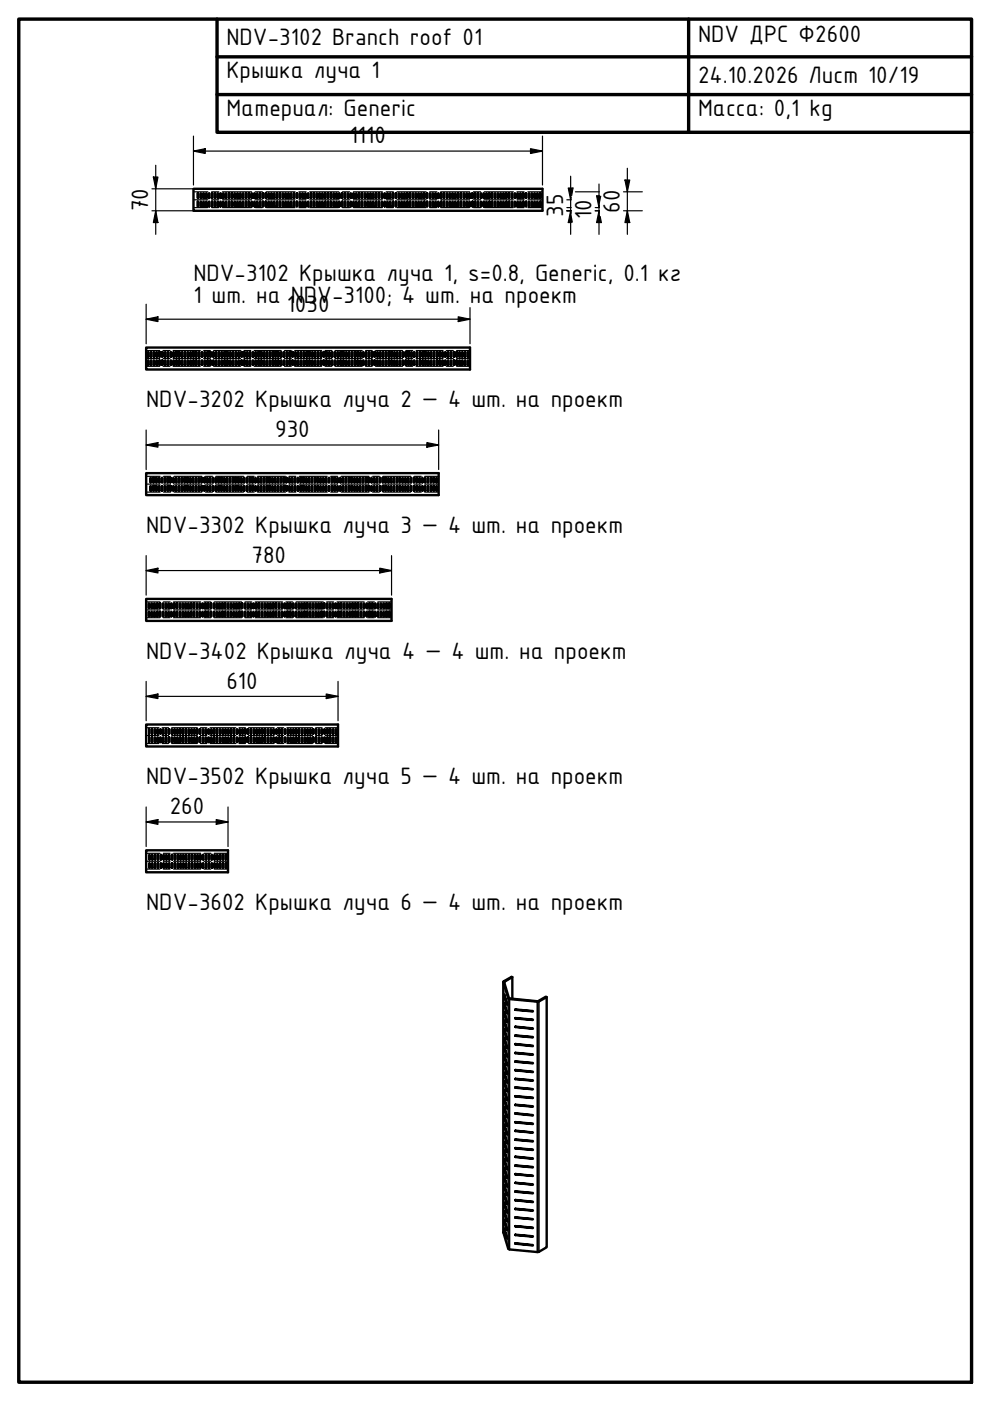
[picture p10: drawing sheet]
<svg xmlns="http://www.w3.org/2000/svg" width="210mm" height="297mm" viewBox="0 0 210 297" stroke-linecap="round" stroke-linejoin="round" font-family="sans-serif">
<!-- layer: Bend Centerline (ISO) -->
<g fill="none" stroke="#000" stroke-width=".25">
<path d="M41 42.4h3.1M41 44h3.1M41 40.7h3.1M44.9 42.4h1.5M44.9 44h1.5M44.9 40.7h1.5M47.2 42.4h6.1M47.2 44h6.1M47.2 40.7h6.1M54.1 42.4h1.5M54.1 44h1.5M54.1 40.7h1.5"/>
<path d="M56.4 42.4h6.2M56.4 44h6.2M56.4 40.7h6.2M63.4 42.4h1.5M63.4 44h1.5M63.4 40.7h1.5M65.7 42.4h6.1M65.7 44h6.1M65.7 40.7h6.1M72.6 42.4h1.5M72.6 44h1.5M72.6 40.7h1.5"/>
<path d="M74.9 42.4h6.2M74.9 44h6.2M74.9 40.7h6.2M81.9 42.4h1.5M81.9 44h1.5M81.9 40.7h1.5M84.2 42.4h6.1M84.2 44h6.1M84.2 40.7h6.1M91.1 42.4h1.5M91.1 44h1.5M91.1 40.7h1.5"/>
<path d="M93.4 42.4h6.2M93.4 44h6.2M93.4 40.7h6.2M100.4 42.4h1.5M100.4 44h1.5M100.4 40.7h1.5M102.7 42.4h6.1M102.7 44h6.1M102.7 40.7h6.1M109.6 42.4h1.5M109.6 44h1.5M109.6 40.7h1.5"/>
<path d="M111.9 42.4h3.1M111.9 44h3.1M111.9 40.7h3.1M31 76h2.9M31 77.7h2.9M31 74.3h2.9M34.6 76h1.4M34.6 77.7h1.4M34.6 74.3h1.4M36.7 76h5.8M36.7 77.7h5.8M36.7 74.3h5.8"/>
<path d="M43.2 76h1.4M43.2 77.7h1.4M43.2 74.3h1.4M45.3 76h5.7M45.3 77.7h5.7M45.3 74.3h5.7M51.7 76h1.5M51.7 77.7h1.5M51.7 74.3h1.5M53.9 76h5.7M53.9 77.7h5.7M53.9 74.3h5.7"/>
<path d="M60.3 76h1.5M60.3 77.7h1.5M60.3 74.3h1.5M62.5 76h5.7M62.5 77.7h5.7M62.5 74.3h5.7M68.9 76h1.5M68.9 77.7h1.5M68.9 74.3h1.5M71 76h5.8M71 77.7h5.8M71 74.3h5.8"/>
<path d="M77.5 76h1.4M77.5 77.7h1.4M77.5 74.3h1.4M79.6 76h5.7M79.6 77.7h5.7M79.6 74.3h5.7M86.1 76h1.4M86.1 77.7h1.4M86.1 74.3h1.4M88.2 76h5.7M88.2 77.7h5.7M88.2 74.3h5.7"/>
<path d="M94.7 76h1.4M94.7 77.7h1.4M94.7 74.3h1.4M96.8 76h2.9M96.8 77.7h2.9M96.8 74.3h2.9M31 102.6h3M31 104.3h3M31 101h3M34.7 102.6h1.5M34.7 104.3h1.5M34.7 101h1.5"/>
<path d="M36.9 102.6h5.9M36.9 104.3h5.9M36.9 101h5.9M43.6 102.6h1.4M43.6 104.3h1.4M43.6 101h1.4M45.8 102.6h5.8M45.8 104.3h5.8M45.8 101h5.8M52.4 102.6h1.5M52.4 104.3h1.5M52.4 101h1.5"/>
<path d="M54.6 102.6h5.9M54.6 104.3h5.9M54.6 101h5.9M61.3 102.6h1.4M61.3 104.3h1.4M61.3 101h1.4M63.5 102.6h5.9M63.5 104.3h5.9M63.5 101h5.9M70.1 102.6h1.5M70.1 104.3h1.5M70.1 101h1.5"/>
<path d="M72.3 102.6h5.9M72.3 104.3h5.9M72.3 101h5.9M79 102.6h1.4M79 104.3h1.4M79 101h1.4M81.2 102.6h5.9M81.2 104.3h5.9M81.2 101h5.9M87.8 102.6h1.5M87.8 104.3h1.5M87.8 101h1.5"/>
<path d="M90 102.6h3M90 104.3h3M90 101h3M31 129.3h2.9M31 131h2.9M31 127.6h2.9M34.6 129.3h1.5M34.6 131h1.5M34.6 127.6h1.5M36.8 129.3h5.7M36.8 131h5.7M36.8 127.6h5.7"/>
<path d="M43.3 129.3h1.4M43.3 131h1.4M43.3 127.6h1.4M45.4 129.3h5.8M45.4 131h5.8M45.4 127.6h5.8M51.9 129.3h1.5M51.9 131h1.5M51.9 127.6h1.5M54.1 129.3h5.8M54.1 131h5.8M54.1 127.6h5.8"/>
<path d="M60.6 129.3h1.5M60.6 131h1.5M60.6 127.6h1.5M62.8 129.3h5.7M62.8 131h5.7M62.8 127.6h5.7M69.3 129.3h1.4M69.3 131h1.4M69.3 127.6h1.4M71.5 129.3h5.7M71.5 131h5.7M71.5 127.6h5.7"/>
<path d="M77.9 129.3h1.5M77.9 131h1.5M77.9 127.6h1.5M80.1 129.3h2.9M80.1 131h2.9M80.1 127.6h2.9M31 155.9h2.7M31 157.6h2.7M31 154.3h2.7M34.4 155.9h1.3M34.4 157.6h1.3M34.4 154.3h1.3"/>
<path d="M36.4 155.9h5.4M36.4 157.6h5.4M36.4 154.3h5.4M42.5 155.9h1.4M42.5 157.6h1.4M42.5 154.3h1.4M44.5 155.9h5.5M44.5 157.6h5.5M44.5 154.3h5.5M50.7 155.9h1.3M50.7 157.6h1.3M50.7 154.3h1.3"/>
<path d="M52.7 155.9h5.4M52.7 157.6h5.4M52.7 154.3h5.4M58.8 155.9h1.4M58.8 157.6h1.4M58.8 154.3h1.4M60.8 155.9h5.5M60.8 157.6h5.5M60.8 154.3h5.5M66.9 155.9h1.4M66.9 157.6h1.4M66.9 154.3h1.4"/>
<path d="M69 155.9h2.7M69 157.6h2.7M69 154.3h2.7M31 182.6h2.9M31 184.3h2.9M31 180.9h2.9M34.6 182.6h1.5M34.6 184.3h1.5M34.6 180.9h1.5M36.8 182.6h5.7M36.8 184.3h5.7M36.8 180.9h5.7"/>
<path d="M43.3 182.6h1.4M43.3 184.3h1.4M43.3 180.9h1.4M45.4 182.6h2.9M45.4 184.3h2.9M45.4 180.9h2.9"/>
</g>
<!-- layer: Visible (ISO) -->
<g fill="none" stroke="#000" stroke-width=".51">
<path d="M41 40h74v4.7h-74zM42 42.7v1.1zM42 41v1zM42.5 42.7l.1 1.1zM42.5 41l.1 1zM43.1 42.7l.1 1.1zM43.1 41l.1 1zM43.7 42.7l.1 1.1zM43.7 41l.1 1zM44.3 42.7l.1 1.1zM44.3 41l.1 1zM45 42.7v1.1z"/>
<path d="M45 41v1zM45.6 42.7v1.1zM45.6 41v1zM46.1 42.7l.1 1.1zM46.1 41l.1 1zM46.7 42.7l.1 1.1zM46.7 41l.1 1zM47.3 42.7l.1 1.1zM47.3 41l.1 1zM47.9 42.7l.1 1.1zM47.9 41l.1 1zM48.6 42.7v1.1z"/>
<path d="M48.6 41v1zM49.1 42.7v1.1zM49.1 41v1zM49.7 42.7l.1 1.1zM49.7 41l.1 1zM50.3 42.7l.1 1.1zM50.3 41l.1 1zM50.9 42.7l.1 1.1zM50.9 41l.1 1zM51.5 42.7l.1 1.1zM51.5 41l.1 1zM52.2 42.7v1.1z"/>
<path d="M52.2 41v1zM52.7 42.7v1.1zM52.7 41v1zM53.3 42.7l.1 1.1zM53.3 41l.1 1zM53.9 42.7l.1 1.1zM53.9 41l.1 1zM54.5 42.7l.1 1.1zM54.5 41l.1 1zM55.2 42.7v1.1zM55.2 41v1zM55.8 42.7v1.1z"/>
<path d="M55.8 41v1zM56.3 42.7v1.1zM56.3 41v1zM56.9 42.7l.1 1.1zM56.9 41l.1 1zM57.5 42.7l.1 1.1zM57.5 41l.1 1zM58.1 42.7l.1 1.1zM58.1 41l.1 1zM58.8 42.7v1.1zM58.8 41v1zM59.4 42.7v1.1z"/>
<path d="M59.4 41v1zM59.9 42.7l.1 1.1zM59.9 41l.1 1zM60.5 42.7l.1 1.1zM60.5 41l.1 1zM61.1 42.7l.1 1.1zM61.1 41l.1 1zM61.7 42.7l.1 1.1zM61.7 41l.1 1zM62.4 42.7v1.1zM62.4 41v1zM62.9 42.7v1.1z"/>
<path d="M62.9 41v1zM63.5 42.7l.1 1.1zM63.5 41l.1 1zM64.1 42.7l.1 1.1zM64.1 41l.1 1zM64.7 42.7l.1 1.1zM64.7 41l.1 1zM65.3 42.7l.1 1.1zM65.3 41l.1 1zM66 42.7v1.1zM66 41v1zM66.5 42.7v1.1z"/>
<path d="M66.5 41v1zM67.1 42.7l.1 1.1zM67.1 41l.1 1zM67.7 42.7l.1 1.1zM67.7 41l.1 1zM68.3 42.7l.1 1.1zM68.3 41l.1 1zM69 42.7v1.1zM69 41v1zM69.6 42.7v1.1zM69.6 41v1zM70.1 42.7v1.1z"/>
<path d="M70.1 41v1zM70.7 42.7l.1 1.1zM70.7 41l.1 1zM71.3 42.7l.1 1.1zM71.3 41l.1 1zM71.9 42.7l.1 1.1zM71.9 41l.1 1zM72.6 42.7v1.1zM72.6 41v1zM73.2 42.7v1.1zM73.2 41v1zM73.7 42.7l.1 1.1z"/>
<path d="M73.7 41l.1 1zM74.3 42.7l.1 1.1zM74.3 41l.1 1zM74.9 42.7l.1 1.1zM74.9 41l.1 1zM75.5 42.7l.1 1.1zM75.5 41l.1 1zM76.2 42.7v1.1zM76.2 41v1zM76.8 42.7v1.1zM76.8 41v1zM77.3 42.7l.1 1.1z"/>
<path d="M77.3 41l.1 1zM77.9 42.7l.1 1.1zM77.9 41l.1 1zM78.5 42.7l.1 1.1zM78.5 41l.1 1zM79.1 42.7l.1 1.1zM79.1 41l.1 1zM79.8 42.7v1.1zM79.8 41v1zM80.3 42.7v1.1zM80.3 41v1zM80.9 42.7l.1 1.1z"/>
<path d="M80.9 41l.1 1zM81.5 42.7l.1 1.1zM81.5 41l.1 1zM82.1 42.7l.1 1.1zM82.1 41l.1 1zM82.7 42.7l.1 1.1zM82.7 41l.1 1zM83.4 42.7v1.1zM83.4 41v1zM83.9 42.7v1.1zM83.9 41v1zM84.5 42.7l.1 1.1z"/>
<path d="M84.5 41l.1 1zM85.1 42.7l.1 1.1zM85.1 41l.1 1zM85.7 42.7l.1 1.1zM85.7 41l.1 1zM86.4 42.7v1.1zM86.4 41v1zM87 42.7v1.1zM87 41v1zM87.5 42.7l.1 1.1zM87.5 41l.1 1zM88.1 42.7l.1 1.1z"/>
<path d="M88.1 41l.1 1zM88.7 42.7l.1 1.1zM88.7 41l.1 1zM89.3 42.7l.1 1.1zM89.3 41l.1 1zM90 42.7v1.1zM90 41v1zM90.6 42.7v1.1zM90.6 41v1zM91.1 42.7l.1 1.1zM91.1 41l.1 1zM91.7 42.7l.1 1.1z"/>
<path d="M91.7 41l.1 1zM92.3 42.7l.1 1.1zM92.3 41l.1 1zM92.9 42.7l.1 1.1zM92.9 41l.1 1zM93.6 42.7v1.1zM93.6 41v1zM94.1 42.7v1.1zM94.1 41v1zM94.7 42.7l.1 1.1zM94.7 41l.1 1zM95.3 42.7l.1 1.1z"/>
<path d="M95.3 41l.1 1zM95.9 42.7l.1 1.1zM95.9 41l.1 1zM96.5 42.7l.1 1.1zM96.5 41l.1 1zM97.2 42.7v1.1zM97.2 41v1zM97.7 42.7v1.1zM97.7 41v1zM98.3 42.7l.1 1.1zM98.3 41l.1 1zM98.9 42.7l.1 1.1z"/>
<path d="M98.9 41l.1 1zM99.5 42.7l.1 1.1zM99.5 41l.1 1zM100.2 42.7v1.1zM100.2 41v1zM100.8 42.7v1.1zM100.8 41v1zM101.3 42.7v1.1zM101.3 41v1zM101.9 42.7l.1 1.1zM101.9 41l.1 1zM102.5 42.7l.1 1.1z"/>
<path d="M102.5 41l.1 1zM103.1 42.7l.1 1.1zM103.1 41l.1 1zM103.8 42.7v1.1zM103.8 41v1zM104.4 42.7v1.1zM104.4 41v1zM104.9 42.7l.1 1.1zM104.9 41l.1 1zM105.5 42.7l.1 1.1zM105.5 41l.1 1zM106.1 42.7l.1 1.1z"/>
<path d="M106.1 41l.1 1zM106.7 42.7l.1 1.1zM106.7 41l.1 1zM107.4 42.7v1.1zM107.4 41v1zM107.9 42.7v1.1zM107.9 41v1zM108.5 42.7l.1 1.1zM108.5 41l.1 1zM109.1 42.7l.1 1.1zM109.1 41l.1 1zM109.7 42.7l.1 1.1z"/>
<path d="M109.7 41l.1 1zM110.3 42.7l.1 1.1zM110.3 41l.1 1zM111 42.7v1.1zM111 41v1zM111.5 42.7v1.1zM111.5 41v1zM112.1 42.7l.1 1.1zM112.1 41l.1 1zM112.7 42.7l.1 1.1zM112.7 41l.1 1zM113.3 42.7l.1 1.1z"/>
<path d="M113.3 41l.1 1zM113.9 42.7l.1 1.1zM113.9 41l.1 1zM114.6 42.7v1.1zM114.6 41v1zM31 73.7h68.7v4.6h-68.7zM31.4 76.4l.1 1zM31.4 74.6l.1 1zM32 76.4v1zM32 74.6v1zM32.6 76.4v1zM32.6 74.6v1z"/>
<path d="M33.2 76.4v1zM33.2 74.6v1zM33.8 76.4v1zM33.8 74.6v1zM34.4 76.4v1zM34.4 74.6v1zM35 76.4l.1 1zM35 74.6l.1 1zM35.6 76.4v1zM35.6 74.6v1zM36.2 76.4v1zM36.2 74.6v1z"/>
<path d="M36.8 76.4v1zM36.8 74.6v1zM37.4 76.4v1zM37.4 74.6v1zM38 76.4v1zM38 74.6v1zM38.6 76.4l.1 1zM38.6 74.6l.1 1zM39.2 76.4v1zM39.2 74.6v1zM39.8 76.4v1zM39.8 74.6v1z"/>
<path d="M40.4 76.4v1zM40.4 74.6v1zM41 76.4v1zM41 74.6v1zM41.6 76.4v1zM41.6 74.6v1zM42.2 76.4v1zM42.2 74.6v1zM42.8 76.4v1zM42.8 74.6v1zM43.4 76.4v1zM43.4 74.6v1z"/>
<path d="M44 76.4v1zM44 74.6v1zM44.6 76.4v1zM44.6 74.6v1zM45.2 76.4l.1 1zM45.2 74.6l.1 1zM45.8 76.4v1zM45.8 74.6v1zM46.4 76.4v1zM46.4 74.6v1zM47 76.4v1zM47 74.6v1z"/>
<path d="M47.6 76.4v1zM47.6 74.6v1zM48.2 76.4v1zM48.2 74.6v1zM48.8 76.4l.1 1zM48.8 74.6l.1 1zM49.4 76.4v1zM49.4 74.6v1zM50 76.4v1zM50 74.6v1zM50.6 76.4v1zM50.6 74.6v1z"/>
<path d="M51.2 76.4v1zM51.2 74.6v1zM51.8 76.4v1zM51.8 74.6v1zM52.4 76.4l.1 1zM52.4 74.6l.1 1zM53 76.4v1zM53 74.6v1zM53.6 76.4v1zM53.6 74.6v1zM54.2 76.4v1zM54.2 74.6v1z"/>
<path d="M54.8 76.4v1zM54.8 74.6v1zM55.4 76.4v1zM55.4 74.6v1zM56 76.4v1zM56 74.6v1zM56.6 76.4v1zM56.6 74.6v1zM57.2 76.4v1zM57.2 74.6v1zM57.8 76.4v1zM57.8 74.6v1z"/>
<path d="M58.4 76.4v1zM58.4 74.6v1zM59 76.4v1zM59 74.6v1zM59.6 76.4v1zM59.6 74.6v1zM60.2 76.4v1zM60.2 74.6v1zM60.8 76.4v1zM60.8 74.6v1zM61.4 76.4v1zM61.4 74.6v1z"/>
<path d="M62 76.4v1zM62 74.6v1zM62.6 76.4l.1 1zM62.6 74.6l.1 1zM63.2 76.4v1zM63.2 74.6v1zM63.8 76.4v1zM63.8 74.6v1zM64.4 76.4v1zM64.4 74.6v1zM65 76.4v1zM65 74.6v1z"/>
<path d="M65.6 76.4v1zM65.6 74.6v1zM66.2 76.4l.1 1zM66.2 74.6l.1 1zM66.8 76.4v1zM66.8 74.6v1zM67.4 76.4v1zM67.4 74.6v1zM68 76.4v1zM68 74.6v1zM68.6 76.4v1zM68.6 74.6v1z"/>
<path d="M69.2 76.4v1zM69.2 74.6v1zM69.8 76.4v1zM69.8 74.6v1zM70.4 76.4v1zM70.4 74.6v1zM71 76.4v1zM71 74.6v1zM71.6 76.4v1zM71.6 74.6v1zM72.2 76.4v1zM72.2 74.6v1z"/>
<path d="M72.8 76.4v1zM72.8 74.6v1zM73.4 76.4v1zM73.4 74.6v1zM74 76.4v1zM74 74.6v1zM74.6 76.4v1zM74.6 74.6v1zM75.2 76.4v1zM75.2 74.6v1zM75.8 76.4v1zM75.8 74.6v1z"/>
<path d="M76.4 76.4l.1 1zM76.4 74.6l.1 1zM77 76.4v1zM77 74.6v1zM77.6 76.4v1zM77.6 74.6v1zM78.2 76.4v1zM78.2 74.6v1zM78.8 76.4v1zM78.8 74.6v1zM79.4 76.4v1zM79.4 74.6v1z"/>
<path d="M80 76.4l.1 1zM80 74.6l.1 1zM80.6 76.4v1zM80.6 74.6v1zM81.2 76.4v1zM81.2 74.6v1zM81.8 76.4v1zM81.8 74.6v1zM82.4 76.4v1zM82.4 74.6v1zM83 76.4v1zM83 74.6v1z"/>
<path d="M83.6 76.4l.1 1zM83.6 74.6l.1 1zM84.2 76.4v1zM84.2 74.6v1zM84.8 76.4v1zM84.8 74.6v1zM85.4 76.4v1zM85.4 74.6v1zM86 76.4v1zM86 74.6v1zM86.6 76.4v1zM86.6 74.6v1z"/>
<path d="M87.2 76.4v1zM87.2 74.6v1zM87.8 76.4v1zM87.8 74.6v1zM88.4 76.4v1zM88.4 74.6v1zM89 76.4v1zM89 74.6v1zM89.6 76.4v1zM89.6 74.6v1zM90.2 76.4v1zM90.2 74.6v1z"/>
<path d="M90.8 76.4v1zM90.8 74.6v1zM91.4 76.4v1zM91.4 74.6v1zM92 76.4v1zM92 74.6v1zM92.6 76.4v1zM92.6 74.6v1zM93.2 76.4v1zM93.2 74.6v1zM93.8 76.4l.1 1zM93.8 74.6l.1 1z"/>
<path d="M94.4 76.4v1zM94.4 74.6v1zM95 76.4v1zM95 74.6v1zM95.6 76.4v1zM95.6 74.6v1zM96.2 76.4v1zM96.2 74.6v1zM96.8 76.4v1zM96.8 74.6v1zM97.4 76.4l.1 1zM97.4 74.6l.1 1z"/>
<path d="M98 76.4v1zM98 74.6v1zM98.6 76.4v1zM98.6 74.6v1zM99.2 76.4v1zM99.2 74.6v1zM31 100.3h62v4.7h-62zM31.9 103l.1 1zM31.9 101.3l.1 1zM32.6 103v1zM32.6 101.3v1zM33.1 103v1z"/>
<path d="M33.1 101.3v1zM33.7 103l.1 1zM33.7 101.3l.1 1zM34.3 103l.1 1zM34.3 101.3l.1 1zM34.9 103l.1 1zM34.9 101.3l.1 1zM35.6 103v1zM35.6 101.3v1zM36.2 103v1zM36.2 101.3v1zM36.7 103l.1 1z"/>
<path d="M36.7 101.3l.1 1zM37.3 103l.1 1zM37.3 101.3l.1 1zM37.9 103l.1 1zM37.9 101.3l.1 1zM38.5 103l.1 1zM38.5 101.3l.1 1zM39.2 103v1zM39.2 101.3v1zM39.8 103v1zM39.8 101.3v1zM40.3 103l.1 1z"/>
<path d="M40.3 101.3l.1 1zM40.9 103l.1 1zM40.9 101.3l.1 1zM41.5 103l.1 1zM41.5 101.3l.1 1zM42.1 103l.1 1zM42.1 101.3l.1 1zM42.8 103v1zM42.8 101.3v1zM43.3 103v1zM43.3 101.3v1zM43.9 103l.1 1z"/>
<path d="M43.9 101.3l.1 1zM44.5 103l.1 1zM44.5 101.3l.1 1zM45.1 103l.1 1zM45.1 101.3l.1 1zM45.7 103l.1 1zM45.7 101.3l.1 1zM46.4 103v1zM46.4 101.3v1zM46.9 103v1zM46.9 101.3v1zM47.5 103l.1 1z"/>
<path d="M47.5 101.3l.1 1zM48.1 103l.1 1zM48.1 101.3l.1 1zM48.7 103l.1 1zM48.7 101.3l.1 1zM49.4 103v1zM49.4 101.3v1zM50 103v1zM50 101.3v1zM50.5 103v1zM50.5 101.3v1zM51.1 103l.1 1z"/>
<path d="M51.1 101.3l.1 1zM51.7 103l.1 1zM51.7 101.3l.1 1zM52.3 103l.1 1zM52.3 101.3l.1 1zM53 103v1zM53 101.3v1zM53.6 103v1zM53.6 101.3v1zM54.1 103l.1 1zM54.1 101.3l.1 1zM54.7 103l.1 1z"/>
<path d="M54.7 101.3l.1 1zM55.3 103l.1 1zM55.3 101.3l.1 1zM55.9 103l.1 1zM55.9 101.3l.1 1zM56.6 103v1zM56.6 101.3v1zM57.1 103v1zM57.1 101.3v1zM57.7 103l.1 1zM57.7 101.3l.1 1zM58.3 103l.1 1z"/>
<path d="M58.3 101.3l.1 1zM58.9 103l.1 1zM58.9 101.3l.1 1zM59.5 103l.1 1zM59.5 101.3l.1 1zM60.2 103v1zM60.2 101.3v1zM60.7 103v1zM60.7 101.3v1zM61.3 103l.1 1zM61.3 101.3l.1 1zM61.9 103l.1 1z"/>
<path d="M61.9 101.3l.1 1zM62.5 103l.1 1zM62.5 101.3l.1 1zM63.1 103l.1 1zM63.1 101.3l.1 1zM63.8 103v1zM63.8 101.3v1zM64.3 103v1zM64.3 101.3v1zM64.9 103l.1 1zM64.9 101.3l.1 1zM65.5 103l.1 1z"/>
<path d="M65.5 101.3l.1 1zM66.1 103l.1 1zM66.1 101.3l.1 1zM66.8 103v1zM66.8 101.3v1zM67.4 103v1zM67.4 101.3v1zM67.9 103l.1 1zM67.9 101.3l.1 1zM68.5 103l.1 1zM68.5 101.3l.1 1zM69.1 103l.1 1z"/>
<path d="M69.1 101.3l.1 1zM69.7 103l.1 1zM69.7 101.3l.1 1zM70.4 103v1zM70.4 101.3v1zM71 103v1zM71 101.3v1zM71.5 103l.1 1zM71.5 101.3l.1 1zM72.1 103l.1 1zM72.1 101.3l.1 1zM72.7 103l.1 1z"/>
<path d="M72.7 101.3l.1 1zM73.3 103l.1 1zM73.3 101.3l.1 1zM74 103v1zM74 101.3v1zM74.5 103v1zM74.5 101.3v1zM75.1 103l.1 1zM75.1 101.3l.1 1zM75.7 103l.1 1zM75.7 101.3l.1 1zM76.3 103l.1 1z"/>
<path d="M76.3 101.3l.1 1zM76.9 103l.1 1zM76.9 101.3l.1 1zM77.6 103v1zM77.6 101.3v1zM78.1 103v1zM78.1 101.3v1zM78.7 103l.1 1zM78.7 101.3l.1 1zM79.3 103l.1 1zM79.3 101.3l.1 1zM79.9 103l.1 1z"/>
<path d="M79.9 101.3l.1 1zM80.6 103v1zM80.6 101.3v1zM81.2 103v1zM81.2 101.3v1zM81.7 103v1zM81.7 101.3v1zM82.3 103l.1 1zM82.3 101.3l.1 1zM82.9 103l.1 1zM82.9 101.3l.1 1zM83.5 103l.1 1z"/>
<path d="M83.5 101.3l.1 1zM84.2 103v1zM84.2 101.3v1zM84.8 103v1zM84.8 101.3v1zM85.3 103l.1 1zM85.3 101.3l.1 1zM85.9 103l.1 1zM85.9 101.3l.1 1zM86.5 103l.1 1zM86.5 101.3l.1 1zM87.1 103l.1 1z"/>
<path d="M87.1 101.3l.1 1zM87.8 103v1zM87.8 101.3v1zM88.3 103v1zM88.3 101.3v1zM88.9 103l.1 1zM88.9 101.3l.1 1zM89.5 103l.1 1zM89.5 101.3l.1 1zM90.1 103l.1 1zM90.1 101.3l.1 1zM90.7 103l.1 1z"/>
<path d="M90.7 101.3l.1 1zM91.4 103v1zM91.4 101.3v1zM91.9 103v1zM91.9 101.3v1zM92.5 103l.1 1zM92.5 101.3l.1 1zM31 127h52v4.6h-52zM31.5 129.7l.1 1zM31.5 127.9l.1 1zM32.1 129.7l.1 1zM32.1 127.9l.1 1z"/>
<path d="M32.7 129.7l.1 1zM32.7 127.9l.1 1zM33.4 129.7v1zM33.4 127.9v1zM34 129.7v1zM34 127.9v1zM34.5 129.7l.1 1zM34.5 127.9l.1 1zM35.1 129.7l.1 1zM35.1 127.9l.1 1zM35.7 129.7l.1 1zM35.7 127.9l.1 1z"/>
<path d="M36.3 129.7l.1 1zM36.3 127.9l.1 1zM37 129.7v1zM37 127.9v1zM37.5 129.7v1zM37.5 127.9v1zM38.1 129.7l.1 1zM38.1 127.9l.1 1zM38.7 129.7l.1 1zM38.7 127.9l.1 1zM39.3 129.7l.1 1zM39.3 127.9l.1 1z"/>
<path d="M39.9 129.7l.1 1zM39.9 127.9l.1 1zM40.6 129.7v1zM40.6 127.9v1zM41.1 129.7v1zM41.1 127.9v1zM41.7 129.7l.1 1zM41.7 127.9l.1 1zM42.3 129.7l.1 1zM42.3 127.9l.1 1zM42.9 129.7l.1 1zM42.9 127.9l.1 1z"/>
<path d="M43.6 129.7v1zM43.6 127.9v1zM44.2 129.7v1zM44.2 127.9v1zM44.7 129.7v1zM44.7 127.9v1zM45.3 129.7l.1 1zM45.3 127.9l.1 1zM45.9 129.7l.1 1zM45.9 127.9l.1 1zM46.5 129.7l.1 1zM46.5 127.9l.1 1z"/>
<path d="M47.2 129.7v1zM47.2 127.9v1zM47.8 129.7v1zM47.8 127.9v1zM48.3 129.7l.1 1zM48.3 127.9l.1 1zM48.9 129.7l.1 1zM48.9 127.9l.1 1zM49.5 129.7l.1 1zM49.5 127.9l.1 1zM50.1 129.7l.1 1zM50.1 127.9l.1 1z"/>
<path d="M50.8 129.7v1zM50.8 127.9v1zM51.4 129.7v1zM51.4 127.9v1zM51.9 129.7l.1 1zM51.9 127.9l.1 1zM52.5 129.7l.1 1zM52.5 127.9l.1 1zM53.1 129.7l.1 1zM53.1 127.9l.1 1zM53.7 129.7l.1 1zM53.7 127.9l.1 1z"/>
<path d="M54.4 129.7v1zM54.4 127.9v1zM54.9 129.7v1zM54.9 127.9v1zM55.5 129.7l.1 1zM55.5 127.9l.1 1zM56.1 129.7l.1 1zM56.1 127.9l.1 1zM56.7 129.7l.1 1zM56.7 127.9l.1 1zM57.3 129.7l.1 1zM57.3 127.9l.1 1z"/>
<path d="M58 129.7v1zM58 127.9v1zM58.5 129.7v1zM58.5 127.9v1zM59.1 129.7l.1 1zM59.1 127.9l.1 1zM59.7 129.7l.1 1zM59.7 127.9l.1 1zM60.3 129.7l.1 1zM60.3 127.9l.1 1zM61 129.7v1zM61 127.9v1z"/>
<path d="M61.6 129.7v1zM61.6 127.9v1zM62.1 129.7l.1 1zM62.1 127.9l.1 1zM62.7 129.7l.1 1zM62.7 127.9l.1 1zM63.3 129.7l.1 1zM63.3 127.9l.1 1zM63.9 129.7l.1 1zM63.9 127.9l.1 1zM64.6 129.7v1zM64.6 127.9v1z"/>
<path d="M65.2 129.7v1zM65.2 127.9v1zM65.7 129.7l.1 1zM65.7 127.9l.1 1zM66.3 129.7l.1 1zM66.3 127.9l.1 1zM66.9 129.7l.1 1zM66.9 127.9l.1 1zM67.5 129.7l.1 1zM67.5 127.9l.1 1zM68.2 129.7v1zM68.2 127.9v1z"/>
<path d="M68.7 129.7v1zM68.7 127.9v1zM69.3 129.7l.1 1zM69.3 127.9l.1 1zM69.9 129.7l.1 1zM69.9 127.9l.1 1zM70.5 129.7l.1 1zM70.5 127.9l.1 1zM71.1 129.7l.1 1zM71.1 127.9l.1 1zM71.8 129.7v1zM71.8 127.9v1z"/>
<path d="M72.3 129.7v1zM72.3 127.9v1zM72.9 129.7l.1 1zM72.9 127.9l.1 1zM73.5 129.7l.1 1zM73.5 127.9l.1 1zM74.1 129.7l.1 1zM74.1 127.9l.1 1zM74.8 129.7v1zM74.8 127.9v1zM75.4 129.7v1zM75.4 127.9v1z"/>
<path d="M75.9 129.7v1zM75.9 127.9v1zM76.5 129.7l.1 1zM76.5 127.9l.1 1zM77.1 129.7l.1 1zM77.1 127.9l.1 1zM77.7 129.7l.1 1zM77.7 127.9l.1 1zM78.4 129.7v1zM78.4 127.9v1zM79 129.7v1zM79 127.9v1z"/>
<path d="M79.5 129.7l.1 1zM79.5 127.9l.1 1zM80.1 129.7l.1 1zM80.1 127.9l.1 1zM80.7 129.7l.1 1zM80.7 127.9l.1 1zM81.3 129.7l.1 1zM81.3 127.9l.1 1zM82 129.7v1zM82 127.9v1zM82.5 129.7v1zM82.5 127.9v1z"/>
<path d="M31 153.6h40.7v4.7h-40.7zM31.6 156.3v1zM31.6 154.6v1zM32.2 156.3v1zM32.2 154.6v1zM32.8 156.3l.1 1zM32.8 154.6l.1 1zM33.4 156.3v1zM33.4 154.6v1zM34 156.3v1zM34 154.6v1zM34.6 156.3v1z"/>
<path d="M34.6 154.6v1zM35.2 156.3v1zM35.2 154.6v1zM35.8 156.3v1zM35.8 154.6v1zM36.4 156.3v1zM36.4 154.6v1zM37 156.3v1zM37 154.6v1zM37.6 156.3v1zM37.6 154.6v1zM38.2 156.3v1z"/>
<path d="M38.2 154.6v1zM38.8 156.3v1zM38.8 154.6v1zM39.4 156.3v1zM39.4 154.6v1zM40 156.3v1zM40 154.6v1zM40.6 156.3v1zM40.6 154.6v1zM41.2 156.3v1zM41.2 154.6v1zM41.8 156.3v1z"/>
<path d="M41.8 154.6v1zM42.4 156.3v1zM42.4 154.6v1zM43 156.3l.1 1zM43 154.6l.1 1zM43.6 156.3v1zM43.6 154.6v1zM44.2 156.3v1zM44.2 154.6v1zM44.8 156.3v1zM44.8 154.6v1zM45.4 156.3v1z"/>
<path d="M45.4 154.6v1zM46 156.3v1zM46 154.6v1zM46.6 156.3l.1 1zM46.6 154.6l.1 1zM47.2 156.3v1zM47.2 154.6v1zM47.8 156.3v1zM47.8 154.6v1zM48.4 156.3v1zM48.4 154.6v1zM49 156.3v1z"/>
<path d="M49 154.6v1zM49.6 156.3v1zM49.6 154.6v1zM50.2 156.3v1zM50.2 154.6v1zM50.8 156.3v1zM50.8 154.6v1zM51.4 156.3v1zM51.4 154.6v1zM52 156.3v1zM52 154.6v1zM52.6 156.3v1z"/>
<path d="M52.6 154.6v1zM53.2 156.3v1zM53.2 154.6v1zM53.8 156.3v1zM53.8 154.6v1zM54.4 156.3v1zM54.4 154.6v1zM55 156.3v1zM55 154.6v1zM55.6 156.3v1zM55.6 154.6v1zM56.2 156.3v1z"/>
<path d="M56.2 154.6v1zM56.8 156.3l.1 1zM56.8 154.6l.1 1zM57.4 156.3v1zM57.4 154.6v1zM58 156.3v1zM58 154.6v1zM58.6 156.3v1zM58.6 154.6v1zM59.2 156.3v1zM59.2 154.6v1zM59.8 156.3v1z"/>
<path d="M59.8 154.6v1zM60.4 156.3l.1 1zM60.4 154.6l.1 1zM61 156.3v1zM61 154.6v1zM61.6 156.3v1zM61.6 154.6v1zM62.2 156.3v1zM62.2 154.6v1zM62.8 156.3v1zM62.8 154.6v1zM63.4 156.3v1z"/>
<path d="M63.4 154.6v1zM64 156.3l.1 1zM64 154.6l.1 1zM64.6 156.3v1zM64.6 154.6v1zM65.2 156.3v1zM65.2 154.6v1zM65.8 156.3v1zM65.8 154.6v1zM66.4 156.3v1zM66.4 154.6v1zM67 156.3v1z"/>
<path d="M67 154.6v1zM67.6 156.3v1zM67.6 154.6v1zM68.2 156.3v1zM68.2 154.6v1zM68.8 156.3v1zM68.8 154.6v1zM69.4 156.3v1zM69.4 154.6v1zM70 156.3v1zM70 154.6v1zM70.6 156.3l.1 1z"/>
<path d="M70.6 154.6l.1 1zM71.2 156.3v1zM71.2 154.6v1zM31 180.3h17.3v4.6h-17.3zM31.7 183v1zM31.7 181.2v1zM32.3 183v1zM32.3 181.2v1zM32.9 183v1zM32.9 181.2v1zM33.5 183v1zM33.5 181.2v1z"/>
<path d="M34.1 183v1zM34.1 181.2v1zM34.7 183v1zM34.7 181.2v1zM35.3 183v1zM35.3 181.2v1zM35.9 183v1zM35.9 181.2v1zM36.5 183v1zM36.5 181.2v1zM37.1 183v1zM37.1 181.2v1z"/>
<path d="M37.7 183v1zM37.7 181.2v1zM38.3 183v1zM38.3 181.2v1zM38.9 183v1zM38.9 181.2v1zM39.5 183v1zM39.5 181.2v1zM40.1 183v1zM40.1 181.2v1zM40.7 183v1zM40.7 181.2v1z"/>
<path d="M41.3 183v1zM41.3 181.2v1zM41.9 183v1zM41.9 181.2v1zM42.5 183v1zM42.5 181.2v1zM43.1 183v1zM43.1 181.2v1zM43.7 183v1zM43.7 181.2v1zM44.3 183v1zM44.3 181.2v1z"/>
<path d="M44.9 183v1zM44.9 181.2v1zM45.5 183v1zM45.5 181.2v1zM46.1 183v1zM46.1 181.2v1zM46.7 183v1zM46.7 181.2v1zM47.3 183v1zM47.3 181.2v1zM47.9 183v1zM47.9 181.2v1z"/>
<path d="M106.7 208.2v53.1l1 3.4 .2 .2 6 .6 .4-.1 1.6-1v-53l-1.8 1-6.3-.7-1.1-3.6 1.8-1 .1 .1-1.7 1 1 3.5 6.1 .6 1.7-1 .2 .1M106.9 212.8l.6 2.1-.6-2.1M106.9 214.5l.6 2.2zM106.9 216.4l.6 2.2zM106.9 218.2l.6 2.2zM106.9 210.8l.6 2.3zM108.6 207.2v4.6M109.3 215.8l3.7 .5-3.7-.4M109.3 217.7l3.7 .4-3.7-.4M109.3 219.5l3.7 .4-3.7-.3M109.3 214l3.7 .4-3.7-.3M106.9 220l.6 2.3z"/>
<path d="M106.9 221.9l.6 2.2zM106.9 223.7l.6 2.2zM106.9 225.5l.6 2.3zM106.9 227.4l.6 2.2zM106.9 229.2l.6 2.2zM106.9 231.1l.6 2.2zM106.9 232.9l.6 2.2zM106.9 234.7l.6 2.3zM106.9 236.6l.6 2.2zM106.9 238.4l.6 2.2zM109.3 221.3l3.7 .5-3.7-.4M109.3 223.2l3.7 .4-3.7-.3"/>
<path d="M109.3 225l3.7 .5-3.7-.4M109.3 226.9l3.7 .4-3.7-.4M109.3 228.7l3.7 .4-3.7-.3M109.3 230.5l3.7 .5-3.7-.4M109.3 232.4l3.7 .4-3.7-.3M109.3 234.2l3.7 .4-3.7-.3M109.3 236l3.7 .5-3.7-.4M109.3 237.9l3.7 .4-3.7-.3M109.3 239.7l3.7 .4-3.7-.3M106.9 240.3l.6 2.2zM106.9 242.1l.6 2.2zM106.9 243.9l.6 2.3z"/>
<path d="M106.9 245.8l.6 2.2zM106.9 247.6l.6 2.2zM106.9 249.5l.6 2.2zM106.9 251.3l.6 2.2zM106.9 253.1l.6 2.2zM106.9 255l.6 2.2zM106.9 256.8l.6 2.2zM106.9 258.6l.6 2.2zM109.3 241.6l3.7 .4-3.7-.3M109.3 243.4l3.7 .4-3.7-.3M109.3 245.2l3.7 .5-3.7-.4M109.3 247.1l3.7 .4-3.7-.3"/>
<path d="M109.3 248.9l3.7 .4-3.7-.3M109.3 250.8l3.7 .4-3.7-.4M109.3 252.6l3.7 .4-3.7-.3M109.3 254.4l3.7 .5-3.7-.4M109.3 256.3l3.7 .4-3.7-.3M109.3 258.1l3.7 .4-3.7-.3M109.3 260l3.7 .4-3.7-.4M106.9 260.5l.6 2.2zM109.3 261.8l3.7 .4-3.7-.3M109.3 263.6l3.7 .5-3.7-.4"/>
</g>
<!-- layer: Visible Narrow (ISO) -->
<path d="M106.8 208.1h.2v.3M106.9 208.2l-.2 .1v53M107.9 211.6l-.2 .1v53M108.1 211.7l-.1 53.2M114 212.3l-.1 53.2M114.1 212.2l.2 .1v53.1" fill="none" stroke="#000" stroke-width=".34"/>
<!-- layer: Border (ISO) -->
<path d="M4 4h202v289.1h-202zM46 4v24.1h160M46 12.1h160M146 4v24.1M46 20.1h160" fill="none" stroke="#000" stroke-width=".72"/>
<!-- layer: Dimension (ISO) -->
<g fill="none" stroke="#000" stroke-width=".25">
<path d="M32.5 37.5h1l-.5 2.5zM33 35v14.7M41 32l2.5-.5v1zM41 32h74M41 28.9v10.3M112.5 31.5l2.5 .5-2.5 .5zM115 28.9v10.3M121 37.4v5M127 39v10.7M132.5 38.2h1l-.5 2.5zM133 35.7v14M32.2 44.7h82"/>
<path d="M32.2 40h82M33 44.7l.5 2.5h-1zM120.2 44.7h.9M120.2 42.4h.9M120.2 44h.9M121 42.4l.1 2.8M121.1 47.2h-.6l.5-2.5v5M121.1 41.9l-.1 .5M121.2 41.5l.3-1.6h-1l.5 2.5M122 40.7h5.1M126.2 44.7h.9M126.2 44h.9"/>
<path d="M127.1 45.2l-.1-.5-.5 2.5h1l-.2-1.3M127.1 41.5h-.6l.5 2.5 .1-.5M132.2 44.7h4M132.2 40.7h4M133 44.7l.5 2.5h-1zM31 67.7l2.5-.5v1zM31 67.7h68.7M31 64.5v8.4M97.2 67.2l2.5 .5-2.5 .5zM99.7 65.2v7.7M31 94.3l2.5-.5v1zM31 91.2v8.4"/>
<path d="M31 94.3h62M90.5 93.8l2.5 .5-2.5 .5zM93 91.2v8.4M31 117.8v8.4M83 117.8v8.4M31 121l2.5-.5v1zM31 121h52M80.5 120.5l2.5 .5-2.5 .5zM31 147.6l2.5-.5v1zM31 144.5v8.3M31 147.6h40.7M69.2 147.1l2.5 .5-2.5 .5z"/>
<path d="M71.7 144.5v8.3M31 174.3l2.5-.5v1zM31 171.1v8.4M31 174.3h17.3M45.8 173.8l2.5 .5-2.5 .5zM48.3 171.1v8.4"/>
</g>
<g fill="#000">
<path d="M32.5 37.5h1l-.5 2.5zM41 32l2.5-.5v1zM112.5 31.5l2.5 .5-2.5 .5zM120.5 39.9h1l-.5 2.5zM132.5 38.2h1l-.5 2.5zM33 44.7l.5 2.5h-1zM121 44.7l.5 2.5h-1zM126.5 41.5h1l-.5 2.5zM127 44.7l.5 2.5h-1zM133 44.7l.5 2.5h-1zM31 67.7l2.5-.5v1zM97.2 67.2l2.5 .5-2.5 .5z"/>
<path d="M31 94.3l2.5-.5v1zM90.5 93.8l2.5 .5-2.5 .5zM31 121l2.5-.5v1zM80.5 120.5l2.5 .5-2.5 .5zM31 147.6l2.5-.5v1zM69.2 147.1l2.5 .5-2.5 .5zM31 174.3l2.5-.5v1zM45.8 173.8l2.5 .5-2.5 .5z"/>
</g>
<g font-size="5.4">
<text x="48" y="9.6">NDV-3102 Branch roof 01</text>
<text x="148" y="9">NDV ДРС Ф2600</text>
<text x="48" y="16.5">Крышка луча 1</text>
<text x="148" y="17.6">24.10.2026 Лист 10/19</text>
<text x="48" y="24.5">Материал: Generic</text>
<text x="148" y="24.5">Масса: 0,1 kg</text>
<text x="74.2" y="30.4">1110</text>
<text x="31.4" y="44.8" transform="rotate(-90 31.4 44.8)">70</text>
<text x="119.4" y="46" transform="rotate(-90 119.4 46)">35</text>
<text x="125.4" y="46.5" transform="rotate(-90 125.4 46.5)">10</text>
<text x="131.4" y="45.2" transform="rotate(-90 131.4 45.2)">60</text>
<text x="41" y="59.7">NDV-3102 Крышка луча 1, s=0.8, Generic, 0.1 кг</text>
<text x="41" y="64.2">1 шт. на NDV-3100; 4 шт. на проект</text>
<text x="60.8" y="66.1">1030</text>
<text x="31" y="86.3">NDV-3202 Крышка луча 2 — 4 шт. на проект</text>
<text x="58.3" y="92.7">930</text>
<text x="31" y="113">NDV-3302 Крышка луча 3 — 4 шт. на проект</text>
<text x="53.3" y="119.4">780</text>
<text x="31" y="139.6">NDV-3402 Крышка луча 4 — 4 шт. на проект</text>
<text x="48" y="146">610</text>
<text x="31" y="166.3">NDV-3502 Крышка луча 5 — 4 шт. на проект</text>
<text x="36" y="172.7">260</text>
<text x="31" y="192.9">NDV-3602 Крышка луча 6 — 4 шт. на проект</text>
</g>
</svg>
